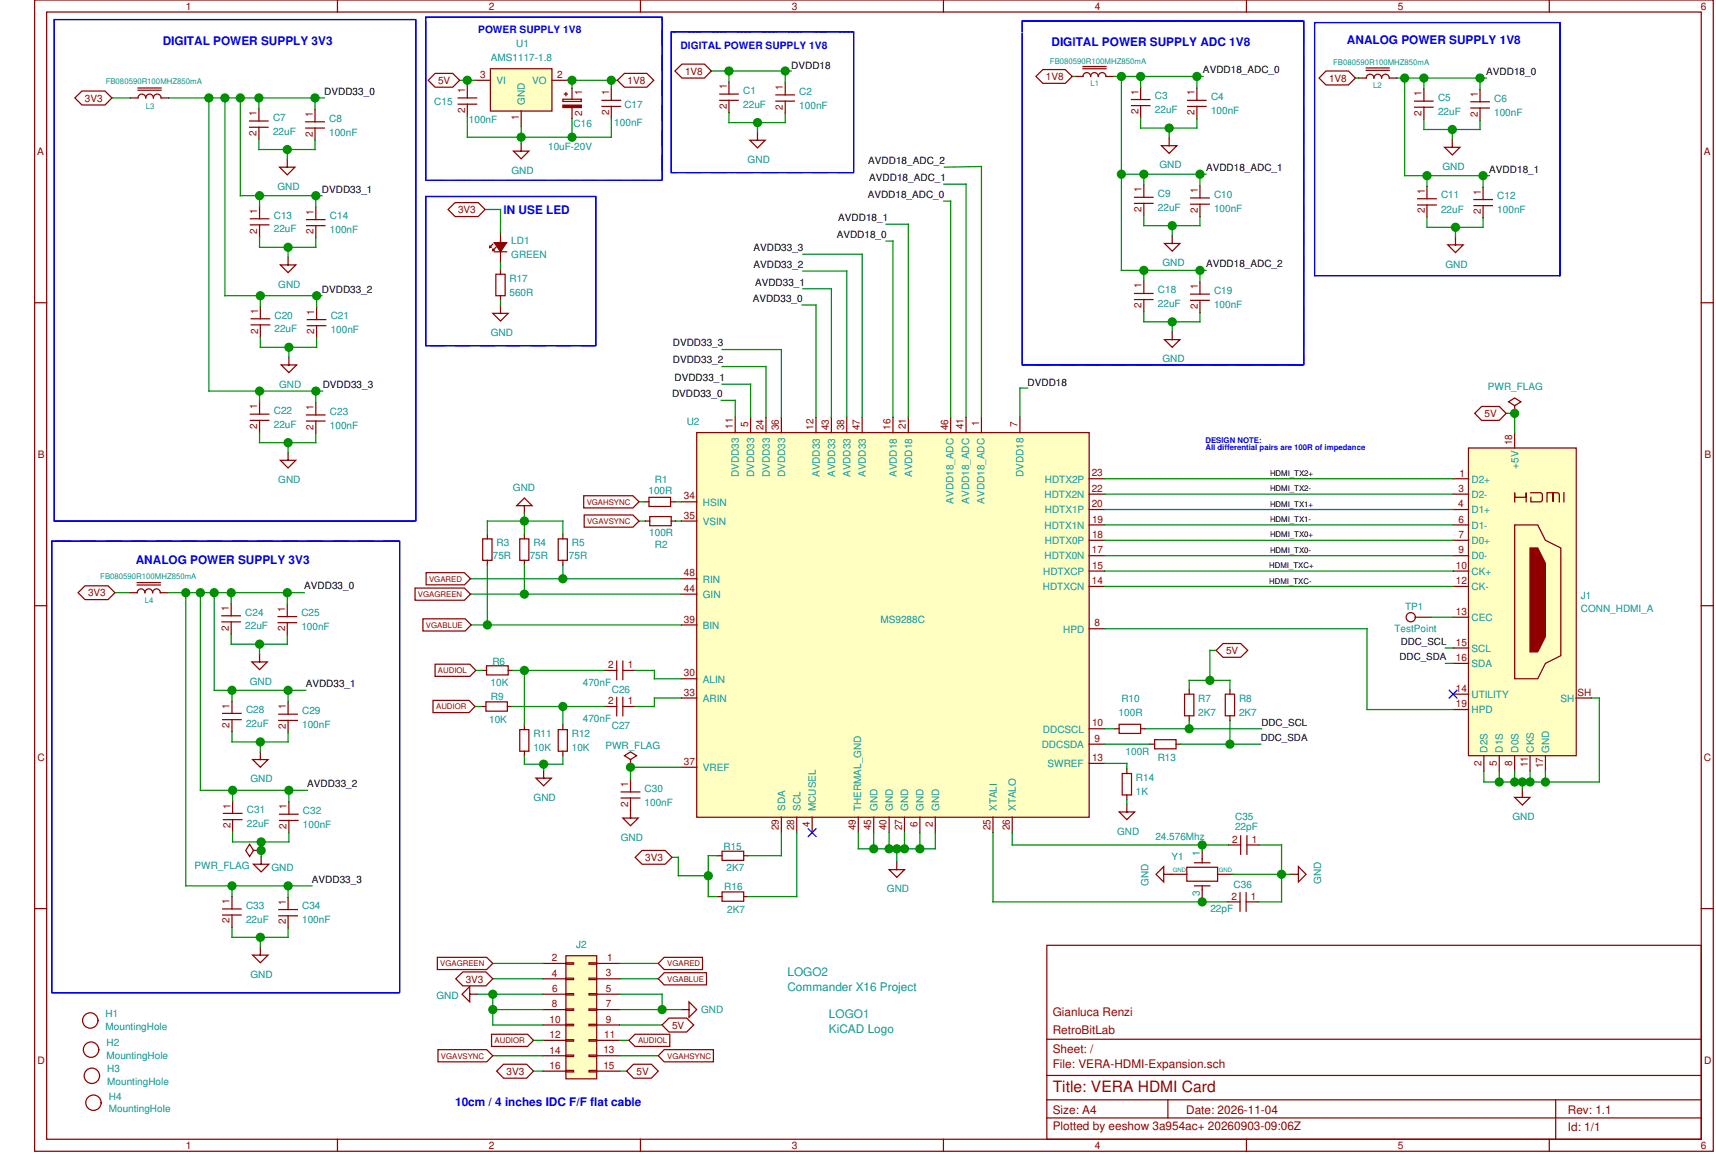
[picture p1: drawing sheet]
<svg xmlns="http://www.w3.org/2000/svg" width="236mm" height="159mm" viewBox="0 0 236 159" stroke-linecap="round" stroke-linejoin="round" font-family="sans-serif">
<g fill="#ffffc2">
<path d="M95.8 59.5h54v52.9h-54z"/>
<path d="M202 61.6h14.8v42.4h-14.8z"/>
</g>
<path d="M210.4 75.4h1.1l1 2.1v10.1l-1 2.1h-1.1z" fill="#900000"/>
<path d="M67.4 9.5h8.5v5.8h-8.5z" fill="#ffffc2"/>
<path d="M77.4 14.6h2.5" fill="none" stroke="#900000" stroke-width=".33"/>
<path d="M68 33.4h1.7l-.9 1.2z" fill="#900000"/>
<path d="M77.8 131.5h4.3v16.9h-4.3z" fill="#ffffc2"/>
<g fill="none" stroke="#900000" stroke-width=".17">
<path d="M4.8 0h230.8v158.4h-230.8zM6.4 1.7h227.6v155h-227.6zM17.9 13.5h1.1a.53 .53 0 0 1 .5-.6 .53 .53 0 0 1 .5 .6 .53 .53 0 0 1 .6-.6 .53 .53 0 0 1 .5 .6 .53 .53 0 0 1 .5-.6 .53 .53 0 0 1 .6 .6h1M19 12.4h3.2M19 12.1h3.2M34.3 17.5h2.6M34.3 16.6h2.6M35.6 15v1.6M35.6 17.5v1.7M42 17.6h2.6M42 16.8h2.6M43.3 15.1v1.7"/>
<path d="M43.3 17.6v1.7M46.4 0v1.7M63 13.5h2.6M63 14.3h2.6M64.3 11.8v1.7M64.3 14.3v1.7M65.3 11h2.1M67.4 9.5h8.5v5.8h-8.5zM71.7 19.7v1.1h1l-1 1.1-1.1-1.1h1.1M71.7 15.3v2.1M75.9 11h2.1M77.4 14.5h2.5v.3h-2.5z"/>
<path d="M77.4 13.6h2.5v.4h-2.5zM77.6 12.9h.4M77.8 12.7v.5M78.7 12.1v1.5M78.7 14.8v1.5M82.8 13.8h2.6M82.8 14.6h2.6M84.1 12.1v1.7M84.1 14.6v1.7M88.1 0v1.7M99 13.8h2.5M99 12.9h2.5"/>
<path d="M100.3 11.3v1.6M100.3 13.8v1.7M104.2 18.2v1.1h1l-1 1.1-1.1-1.1h1.1M106.7 13.9h2.6M106.7 13.1h2.6M108 11.4v1.7M108 13.9v1.7M129.8 0v1.7M147.9 10.5h1a.53 .53 0 0 1 .6-.5 .53 .53 0 0 1 .5 .5 .53 .53 0 0 1 .5-.5 .53 .53 0 0 1 .6 .5 .53 .53 0 0 1 .5-.5 .53 .53 0 0 1 .5 .5h1.1M148.9 9.5h3.2M148.9 9.2h3.2M155.6 14.5h2.6"/>
<path d="M155.6 13.7h2.6M156.9 12v1.7M156.9 14.5v1.7M160.8 19v1h1.1l-1.1 1.1-1.1-1.1h1.1M163.3 13.8h2.6M163.3 14.6h2.6M164.6 12.1v1.7M164.6 14.6v1.7M171.4 0v1.7M186.8 10.7h1.1a.53 .53 0 0 1 .5-.5 .53 .53 0 0 1 .6 .5 .53 .53 0 0 1 .5-.5 .53 .53 0 0 1 .5 .5 .53 .53 0 0 1 .5-.5 .53 .53 0 0 1 .6 .5h1M187.9 9.7h3.2M187.9 9.3h3.2"/>
<path d="M194.6 13.9h2.5M194.6 14.8h2.5M195.8 12.2v1.7M195.8 14.8v1.6M199.7 19.2v1.1h1.1l-1.1 1-1-1h1M202.3 14.9h2.5M202.3 14h2.5M203.6 12.3v1.7M203.6 14.9v1.7M213.1 0v1.7M34.4 30.9h2.6M34.4 30.1h2.6"/>
<path d="M35.7 28.4v1.7M35.7 30.9v1.7M39.5 21.9v1.1h1.1l-1.1 1.1-1-1.1h1M39.6 35.4v1h1.1l-1.1 1.1-1-1.1h1M42.2 31h2.5M42.2 30.2h2.5M43.4 28.5v1.7M43.4 31v1.7M67.8 33.6l-.4 .4v-.2v.2h.2M68 33.4h1.7l-.9 1.2zM68 34.6h1.7M68.2 37.7h1.3v3h-1.3z"/>
<path d="M68.2 34l-.4 .4v-.2v.2h.2M68.8 31.9v4.2M68.8 37.1v.6M156 28h2.6M156 27.1h2.6M157.3 25.4v1.7M157.3 28v1.7M157.3 38.7v1.7M161.2 32.4v1.1h1.1l-1.1 1.1-1-1.1h1M163.8 28.1h2.5M163.8 27.2h2.5M165 25.6v1.6"/>
<path d="M165 28.1v1.7M165 38.8v1.7M195 28.2h2.5M195 27.3h2.5M196.3 25.6v1.7M196.3 28.2v1.7M200.2 32.6v1.1h1l-1 1-1.1-1h1.1M202.7 28.3h2.6M202.7 27.5h2.6M204 25.8v1.7M204 28.3v1.7M4.8 41.6h1.6"/>
<path d="M34.4 57.8h2.6M34.4 57h2.6M34.6 44.7h2.5M34.6 43.9h2.5M35.7 55.3v1.7M35.7 57.8v1.7M35.8 42.2v1.7M35.8 44.7v1.7M39.7 49.1v1.1h1.1l-1.1 1.1-1-1.1h1M42.2 57.9h2.5M42.2 57.1h2.5M42.3 44.8h2.5"/>
<path d="M42.3 44h2.5M43.4 55.4v1.7M43.4 57.9v1.7M43.5 42.3v1.7M43.5 44.8v1.7M68.8 42v1.1h1.1l-1.1 1.1-1-1.1h1M68.8 40.7v.6M95.8 59.5h54v52.9h-54zM101.1 57.4v2.1M103.2 57.4v2.1M105.3 57.4v2.1M107.5 57.4v2.1"/>
<path d="M112.2 57.4v2.1M114.3 57.4v2.1M116.5 57.4v2.1M118.6 57.4v2.1M122.8 57.4v2.1M124.9 57.4v2.1M130.7 57.4v2.1M132.9 57.4v2.1M135 57.4v2.1M140.3 57.4v2.1M156 41.2h2.6M156 40.4h2.6"/>
<path d="M157.3 41.2v1.7M161.2 45.7v1h1.1l-1.1 1.1-1-1.1h1M163.8 41.3h2.5M163.8 40.5h2.5M165 41.3v1.7M208.3 55.8l.9-.5-.9-.6-.8 .6 .8 .5v1.1M208.3 59.5v2.1M234 41.6h1.6M39.6 62.3v1h1.1l-1.1 1.1-1-1.1h1M66.4 74.1h1.3v3h-1.3zM67 73.5v.6M67 77.1v.6"/>
<path d="M71.5 74.1h1.2v3h-1.2zM72.1 69.6h1.1l-1.1-1.1-1 1.1h1v1M72.1 73.5v.6M72.1 77.1v.6M76.8 74.1h1.2v3h-1.2zM77.4 73.5v.6M77.4 77.1v.6M88.6 69h.7M88.7 71.7h.7M89.3 68.4h2.9v1.3h-2.9zM89.4 71.1h2.9v1.2h-2.9zM92.2 69h.6"/>
<path d="M92.3 71.7h.7M93.7 71.7h2.1M93.7 69h2.1M93.7 79.6h2.1M149.8 78.6h2.1M149.8 76.4h2.1M149.8 74.3h2.1M149.8 72.2h2.1M149.8 70.1h2.1M149.8 68h2.1M149.8 65.9h2.1M199.8 78.6h2.2"/>
<path d="M199.8 76.4h2.2M199.8 74.3h2.2M199.8 72.2h2.2M199.8 70.1h2.2M199.8 68h2.2M199.8 65.9h2.2M202 61.6h14.8v42.4h-14.8zM208.3 72.2h3.2l1 2.1 2.2 1.1v14.8l-2.2 1.1-1 2.1h-3.2zM208.3 69v-1.2v.6h1.6v-.6v1.2M210.4 75.4h1.1l1 2.1v10.1l-1 2.1h-1.1zM210.5 67.8h1.4l.2 .2v.8l-.2 .2h-1.4v-.6M212.8 69v-1.2h.8v1.2v-1.2h.6l.3 .2v1"/>
<path d="M215.1 67.8v1.2M4.8 83.3h1.6M17.8 81.5h1.1a.53 .53 0 0 1 .5-.5 .53 .53 0 0 1 .5 .5 .53 .53 0 0 1 .6-.5 .53 .53 0 0 1 .5 .5 .53 .53 0 0 1 .5-.5 .53 .53 0 0 1 .5 .5h1.1M18.9 80.5h3.1M18.9 80.1h3.1M30.5 85.5h2.6M30.5 84.7h2.6M30.6 99h2.6M30.6 98.1h2.6M31.8 83v1.7M31.8 85.5v1.7M31.9 96.5v1.6"/>
<path d="M31.9 99v1.7M35.7 90v1.1h1.1l-1.1 1-1.1-1h1.1M38.3 85.7h2.5M38.3 84.8h2.5M38.3 99.1h2.6M38.3 98.2h2.6M39.5 83.1v1.7M39.5 85.7v1.7M39.6 96.6v1.6M39.6 99.1v1.7M66.2 97.2h.6M66.3 92.2h.6"/>
<path d="M66.8 96.6h3v1.2h-3zM66.9 91.6h3v1.2h-3zM69.8 97.2h.6M69.9 92.2h.6M72.1 99.7v.7M77.4 99.7v.7M83.1 97.2h1.7M83.1 92.2h1.7M84.8 91v2.5M84.8 95.9v2.6M85.7 97.2h1.7M85.7 92.2h1.7"/>
<path d="M85.7 91v2.5M85.7 95.9v2.6M93.7 93.4h2.1M93.7 96h2.1M93.7 86h2.1M93.7 81.7h2.1M149.8 80.7h2.1M149.8 86.5h2.1M153.9 99.6h3v1.3h-3zM162.9 95.5h1.3v3h-1.3zM163.6 94.9v.6M163.6 98.5v.6"/>
<path d="M168.5 95.5h1.3v3h-1.3zM169.2 94.9v.6M169.2 98.5v.6M194.7 84.9h2.1M199.8 80.7h2.2M199.8 84.9h2.2M199.8 95.5h2.2M199.8 89.1h2.2M199.8 91.3h2.2M199.8 97.6h2.2M216.8 96h2.1M234 83.3h1.6"/>
<path d="M30.7 112.8h2.6M30.7 111.9h2.6M32 110.2v1.7M32 112.8v1.7M34.9 117l-.6-.9-.5 .9 .5 .8 .6-.8h1M35.8 103.4v1.1h1.1l-1.1 1-1.1-1h1.1M35.9 117.8v1.1h1.1l-1.1 1-1-1h1M38.5 112.9h2.5M38.5 112h2.5M39.7 110.3v1.7M39.7 112.9v1.6M71.5 100.4h1.2v2.9h-1.2z"/>
<path d="M72.1 103.3v.7M74.8 106v1h1l-1 1.1-1.1-1.1h1.1M76.8 100.4h1.2v2.9h-1.2zM77.4 103.3v.7M85.4 109.8h2.6M85.4 108.9h2.6M86.7 109.8v2.7h1.1l-1.1 1.1-1-1.1h1M86.7 104.5l.9-.5-.9-.6-.8 .6 .8 .5v1M86.7 107.2v1.7M93.7 105.5h2.1M98.7 117.7h.6M99.3 117.1h3v1.3h-3z"/>
<path d="M102.3 117.7h.6M107.5 112.4v2.1M109.6 112.4v2.1M111.7 112.4v2.1M118 112.4v2.1M120.2 112.4v2.1M122.3 112.4v2.1M123.3 118.6v1h1.1l-1.1 1.1-1-1.1h1M124.4 112.4v2.1M126.5 112.4v2.1M128.6 112.4v2.1M136.6 112.4v2.1"/>
<path d="M139.2 112.4v2.1M149.8 102.4h2.1M149.8 100.3h2.1M149.8 105h2.1M153.3 100.3h.6M154.3 106.4h1.3v3h-1.3zM155 110.6v1.1h1l-1 1.1-1.1-1.1h1.1M155 105.8v.6M155 109.4v.6M156.9 100.3h.6M158.2 102.4h.6M158.8 101.8h2.9v1.2h-2.9z"/>
<path d="M161.7 102.4h.7M163.2 119.3h4.3v1.9h-4.3zM164.3 118.7h2.1M165.3 117.1v1.6M169 116.2h1.6M170.6 115v2.5M171.5 115v2.5M171.5 116.2h1.7M204.1 104v2.1M206.2 104v2.1M208.3 104v2.1M209.4 108.6v1.1h1l-1 1.1-1.1-1.1h1.1"/>
<path d="M210.4 104v2.1M212.5 104v2.1M4.8 125h1.6M30.6 125.9h2.6M30.6 125h2.6M31.9 123.3v1.7M31.9 125.9v1.7M35.8 130.3v1.1h1.1l-1.1 1-1.1-1h1.1M38.3 126h2.6M38.3 125.1h2.6M39.6 123.5v1.6M39.6 126v1.7"/>
<path d="M64.6 136.8v-1.1l-1.1 1.1 1.1 1v-1h1.1M74.7 132.5h3.1M74.7 134.7h3.1M74.7 136.8h3.1M74.7 138.9h3.1M77.8 131.5h4.3v16.9h-4.3zM77.8 138.8h1.1v.2h-1.1zM77.8 136.7h1.1v.2h-1.1zM77.8 134.6h1.1v.2h-1.1zM77.8 132.4h1.1v.2h-1.1zM81 138.8h1.1v.2h-1.1zM81 136.7h1.1v.2h-1.1z"/>
<path d="M81 134.6h1.1v.2h-1.1zM81 132.4h1.1v.2h-1.1zM82.1 132.5h3.1M82.1 134.7h3.1M82.1 136.8h3.1M82.1 138.9h3.1M93.7 138.9h1.1v-1.1l1 1.1-1 1v-1M98.7 123.3h.6M99.3 122.7h3v1.3h-3zM102.3 123.3h.6M144 130h90v26.7h-90zM160.1 120.3v-1.1l-1.1 1.1 1.1 1v-1h3.1"/>
<path d="M164.3 121.9h2.1M165.3 121.9v1.6M167.5 120.3h2.1M168.8 124.1h1.7M170.5 122.8v2.5M171.4 122.8v2.5M171.4 124.1h1.7M177.5 120.3h1.1v-1.1l1 1.1-1 1v-1M234 125h1.6M46.4 156.7v1.7M74.7 141h3.1M74.7 143.1h3.1"/>
<path d="M74.7 145.2h3.1M74.7 147.4h3.1M77.8 147.3h1.1v.2h-1.1zM77.8 145.1h1.1v.2h-1.1zM77.8 143h1.1v.2h-1.1zM77.8 140.9h1.1v.2h-1.1zM81 147.3h1.1v.2h-1.1zM81 145.1h1.1v.2h-1.1zM81 143h1.1v.2h-1.1zM81 140.9h1.1v.2h-1.1zM82.1 141h3.1M82.1 143.1h3.1"/>
<path d="M82.1 145.2h3.1M82.1 147.4h3.1M88.1 156.7v1.7M129.8 156.7v1.7M144 143h90M144 147.9h90M144 151.3h90M144 153.8h90M160.6 151.3v2.5M171.4 156.7v1.7M213.1 156.7v1.7M214 151.3v5.4"/>
<circle cx="194" cy="84.9" r=".64"/>
<circle cx="12.4" cy="140.4" r="1.06"/>
<circle cx="12.5" cy="144.4" r="1.06"/>
<circle cx="12.6" cy="148" r="1.06"/>
<circle cx="12.9" cy="151.7" r="1.06"/>
</g>
<path d="M7.5 2.7h49.7v69h-49.7zM58.6 2.7v-.3h32.5v22.4h-32.5v-22M92.3 4.4h25.1v19.3h-25.1zM140.6 4.5v-1.6h38.7v47.3h-38.7v-45.6M180.8 3.1h33.8v34.8h-33.8zM58.6 27h23.4v20.6h-23.4zM7.1 74.4h47.9v62.2h-47.9z" fill="none" stroke="#00f" stroke-width=".17"/>
<path d="M35.6 13.5v1.5M35.6 19.2v1.4h7.7v-1.3M43.3 13.5v1.6M15.8 81.5h2" fill="none" stroke="#009000" stroke-width=".17"/>
<circle cx="39.5" cy="20.6" r=".64" fill="#009000"/>
<path d="M35.7 28.4v-1.5h7.7v1.6M35.7 32.6v1.4h7.7v-1.3M39.5 20.6v1.3" fill="none" stroke="#009000" stroke-width=".17"/>
<circle cx="39.6" cy="34" r=".64" fill="#009000"/>
<path d="M39.6 34v1.4M35.8 42.2v-1.5h7.7v1.6M35.8 46.4v1.4h7.7v-1.3" fill="none" stroke="#009000" stroke-width=".17"/>
<circle cx="39.7" cy="47.8" r=".64" fill="#009000"/>
<path d="M35.7 55.3v-1.5h7.7v1.6M35.7 59.5v1.4h7.7v-1.3M39.7 47.8v1.3" fill="none" stroke="#009000" stroke-width=".17"/>
<circle cx="39.6" cy="60.9" r=".64" fill="#009000"/>
<path d="M39.6 60.9v1.4" fill="none" stroke="#009000" stroke-width=".17"/>
<g fill="#009000">
<circle cx="35.6" cy="13.5" r=".64"/>
<circle cx="35.7" cy="26.9" r=".64"/>
<circle cx="35.7" cy="53.8" r=".64"/>
<circle cx="35.8" cy="40.7" r=".64"/>
</g>
<path d="M31.8 81.5v1.5M31.8 87.2v1.4h7.7v-1.2M39.5 81.5v1.6" fill="none" stroke="#009000" stroke-width=".17"/>
<circle cx="35.7" cy="88.6" r=".64" fill="#009000"/>
<path d="M31.9 96.5v-1.5h7.7v1.6M35.7 88.6v1.4M31.9 100.7v1.4h7.7v-1.3" fill="none" stroke="#009000" stroke-width=".17"/>
<circle cx="35.8" cy="102.1" r=".64" fill="#009000"/>
<path d="M32 110.2v-1.5h7.7v1.6M32 114.5v1.3h7.7v-1.3M35.8 102.1v1.3" fill="none" stroke="#009000" stroke-width=".17"/>
<circle cx="35.9" cy="115.8" r=".64" fill="#009000"/>
<path d="M35.9 117v.8M31.9 123.3v-1.4h7.7v1.6M31.9 127.6v1.3h7.7v-1.2" fill="none" stroke="#009000" stroke-width=".17"/>
<circle cx="35.8" cy="128.9" r=".64" fill="#009000"/>
<path d="M35.8 128.9v1.4" fill="none" stroke="#009000" stroke-width=".17"/>
<g fill="#009000">
<circle cx="31.8" cy="81.5" r=".64"/>
<circle cx="31.9" cy="95" r=".64"/>
<circle cx="31.9" cy="121.9" r=".64"/>
<circle cx="32" cy="108.7" r=".64"/>
</g>
<path d="M31.8 81.5h10" fill="none" stroke="#009000" stroke-width=".17"/>
<circle cx="39.5" cy="81.5" r=".64" fill="#009000"/>
<path d="M39.6 95h2.4" fill="none" stroke="#009000" stroke-width=".17"/>
<circle cx="39.6" cy="95" r=".64" fill="#009000"/>
<path d="M39.7 108.7h2.6" fill="none" stroke="#009000" stroke-width=".17"/>
<circle cx="39.7" cy="108.7" r=".64" fill="#009000"/>
<path d="M39.6 121.9h3.3" fill="none" stroke="#009000" stroke-width=".17"/>
<circle cx="39.6" cy="121.9" r=".64" fill="#009000"/>
<path d="M15.4 13.5h2.5M35.6 13.5h7.7" fill="none" stroke="#009000" stroke-width=".17"/>
<circle cx="43.3" cy="13.5" r=".64" fill="#009000"/>
<path d="M43.3 13.5h1.3M43.4 26.9h.9" fill="none" stroke="#009000" stroke-width=".17"/>
<circle cx="43.4" cy="26.9" r=".64" fill="#009000"/>
<path d="M43.5 40.7h.8" fill="none" stroke="#009000" stroke-width=".17"/>
<circle cx="43.5" cy="40.7" r=".64" fill="#009000"/>
<path d="M43.4 53.8h1" fill="none" stroke="#009000" stroke-width=".17"/>
<circle cx="43.4" cy="53.8" r=".64" fill="#009000"/>
<path d="M23.2 13.5h5.5v40.3h7" fill="none" stroke="#009000" stroke-width=".17"/>
<circle cx="28.7" cy="13.5" r=".64" fill="#009000"/>
<path d="M28.7 13.5h2.2v27.2h4.9" fill="none" stroke="#009000" stroke-width=".17"/>
<circle cx="30.9" cy="13.5" r=".64" fill="#009000"/>
<path d="M30.9 13.5h2.2v13.4h2.6" fill="none" stroke="#009000" stroke-width=".17"/>
<circle cx="33.1" cy="13.5" r=".64" fill="#009000"/>
<path d="M33.1 13.5h2.5M29.5 81.5v13.5h2.4M31.8 81.5h-4.2v27.2h4.4" fill="none" stroke="#009000" stroke-width=".17"/>
<circle cx="29.5" cy="81.5" r=".64" fill="#009000"/>
<path d="M27.6 81.5h-2v40.4h6.3" fill="none" stroke="#009000" stroke-width=".17"/>
<circle cx="27.6" cy="81.5" r=".64" fill="#009000"/>
<path d="M23.1 81.5h2.5" fill="none" stroke="#009000" stroke-width=".17"/>
<circle cx="25.6" cy="81.5" r=".64" fill="#009000"/>
<path d="M64.7 79.6h12.7M87.9 69h.7M87.9 71.7h.8M92.8 69h.9M93 71.7h.7M64.7 81.7h7.4" fill="none" stroke="#009000" stroke-width=".17"/>
<g fill="#009000">
<circle cx="77.4" cy="79.6" r=".64"/>
<circle cx="72.1" cy="81.7" r=".64"/>
<circle cx="67" cy="86" r=".64"/>
</g>
<path d="M67 77.7v8.3h-2.2M72.1 70.6v1.1h5.3M72.1 77.7v4M77.4 77.7v1.9" fill="none" stroke="#009000" stroke-width=".17"/>
<circle cx="72.1" cy="71.7" r=".64" fill="#009000"/>
<path d="M67 73.5v-1.8h5.1v1.8M77.4 71.7v1.8M77.4 79.6h16.3M65.3 97.2h.9M65.4 92.2h.9M67 86h26.7M72.1 81.7h21.6M93.3 117.9v2.6" fill="none" stroke="#009000" stroke-width=".17"/>
<circle cx="72.1" cy="92.2" r=".64" fill="#009000"/>
<path d="M70.5 92.2h1.6M77.4 97.2h5.7" fill="none" stroke="#009000" stroke-width=".17"/>
<circle cx="77.4" cy="97.2" r=".64" fill="#009000"/>
<path d="M70.4 97.2h7M74.8 105.1h2.6" fill="none" stroke="#009000" stroke-width=".17"/>
<circle cx="74.8" cy="105.1" r=".64" fill="#009000"/>
<path d="M77.4 97.2v2.5M83.1 92.2h-11v7.5M87.4 92.2h2.6v1.2h3.7M93.7 96h-3.7v1.2h-2.6M72.1 104v1.1h2.7v.9M77.4 104v1.1M92.4 117.9h.9M93.7 105.5h-7v1.7M97.4 117.7v2.8h-4.1M107.5 114.5v3.2h-4.6M109.6 114.5v8.8h-6.7" fill="none" stroke="#009000" stroke-width=".17"/>
<circle cx="97.4" cy="120.5" r=".64" fill="#009000"/>
<path d="M97.4 117.7h1.3M97.4 120.5v2.8h1.3" fill="none" stroke="#009000" stroke-width=".17"/>
<circle cx="169.2" cy="102.4" r=".64" fill="#009000"/>
<path d="M163.6 100.3h9.9M169.2 102.4h4.2" fill="none" stroke="#009000" stroke-width=".17"/>
<circle cx="163.6" cy="100.3" r=".64" fill="#009000"/>
<path d="M167.3 89.5h-.9v4.1h2.8" fill="none" stroke="#009000" stroke-width=".17"/>
<circle cx="166.4" cy="93.6" r=".64" fill="#009000"/>
<path d="M163.6 99.1v1.2h-6.1M166.4 93.6h-2.8v1.3M169.2 93.6v1.3M169.2 99.1v3.3h-6.8M123.3 116.8h1.1M151.9 102.4h6.3M151.9 100.3h1.4M151.9 105h3.1v.8M155 110v.6" fill="none" stroke="#009000" stroke-width=".17"/>
<circle cx="123.3" cy="116.8" r=".64" fill="#009000"/>
<path d="M120.2 116.8h2.1M123.3 116.8v1.8" fill="none" stroke="#009000" stroke-width=".17"/>
<circle cx="120.2" cy="116.8" r=".64" fill="#009000"/>
<path d="M120.2 114.5v2.3M122.3 116.8h1" fill="none" stroke="#009000" stroke-width=".17"/>
<circle cx="122.3" cy="116.8" r=".64" fill="#009000"/>
<path d="M122.3 114.5v2.3M124.4 116.8h2.1" fill="none" stroke="#009000" stroke-width=".17"/>
<circle cx="124.4" cy="116.8" r=".64" fill="#009000"/>
<path d="M124.4 114.5v2.3M126.5 116.8h2.1" fill="none" stroke="#009000" stroke-width=".17"/>
<circle cx="126.5" cy="116.8" r=".64" fill="#009000"/>
<path d="M121.9 33.2h.9v24.2M121.9 30.8h3v26.6M129.8 25.3h3.1v32.1M129.8 27.7h.9v29.7M129.9 23l5.1-.1v34.5M154.2 24v13.2M141.3 53.4h-1v4M118 114.5v2.3h2.2M126.5 114.5v2.3M128.6 114.5v2.3" fill="none" stroke="#009000" stroke-width=".17"/>
<circle cx="154.2" cy="24" r=".64" fill="#009000"/>
<path d="M97.8 9.8h2.5" fill="none" stroke="#009000" stroke-width=".17"/>
<circle cx="108" cy="9.8" r=".64" fill="#009000"/>
<path d="M100.3 9.8h8.5" fill="none" stroke="#009000" stroke-width=".17"/>
<circle cx="100.3" cy="9.8" r=".64" fill="#009000"/>
<path d="M104.2 16.9v1.3" fill="none" stroke="#009000" stroke-width=".17"/>
<circle cx="104.2" cy="16.9" r=".64" fill="#009000"/>
<path d="M100.3 9.8v1.5M100.3 15.5v1.4h7.7v-1.3M108 9.8v1.6M154.2 10.5v13.5" fill="none" stroke="#009000" stroke-width=".17"/>
<circle cx="165" cy="37.2" r=".64" fill="#009000"/>
<path d="M157.3 37.2h8.6" fill="none" stroke="#009000" stroke-width=".17"/>
<circle cx="157.3" cy="37.2" r=".64" fill="#009000"/>
<path d="M154.2 37.2h3.1M161.2 44.3v1.4" fill="none" stroke="#009000" stroke-width=".17"/>
<circle cx="161.2" cy="44.3" r=".64" fill="#009000"/>
<path d="M154.2 10.5h2.7M157.3 37.2v1.5M165 37.2v1.6M157.3 42.9v1.4h7.7v-1.3" fill="none" stroke="#009000" stroke-width=".17"/>
<circle cx="154.2" cy="10.5" r=".64" fill="#009000"/>
<path d="M147.5 10.5h.4M153.2 10.5h1" fill="none" stroke="#009000" stroke-width=".17"/>
<circle cx="165" cy="24" r=".64" fill="#009000"/>
<path d="M157.3 24h8.6" fill="none" stroke="#009000" stroke-width=".17"/>
<circle cx="157.3" cy="24" r=".64" fill="#009000"/>
<path d="M154.2 24h3.1M161.2 31v1.4" fill="none" stroke="#009000" stroke-width=".17"/>
<circle cx="161.2" cy="31" r=".64" fill="#009000"/>
<path d="M157.3 24v1.4M157.3 29.7v1.3h7.7v-1.2M165 24v1.6" fill="none" stroke="#009000" stroke-width=".17"/>
<circle cx="164.6" cy="10.5" r=".64" fill="#009000"/>
<path d="M156.9 10.5h8.6" fill="none" stroke="#009000" stroke-width=".17"/>
<circle cx="156.9" cy="10.5" r=".64" fill="#009000"/>
<path d="M160.8 17.6v1.4" fill="none" stroke="#009000" stroke-width=".17"/>
<circle cx="160.8" cy="17.6" r=".64" fill="#009000"/>
<path d="M156.9 10.5v1.5M156.9 16.2v1.4h7.7v-1.3M164.6 10.5v1.6M193.2 10.7h2.6" fill="none" stroke="#009000" stroke-width=".17"/>
<circle cx="193.2" cy="10.7" r=".64" fill="#009000"/>
<path d="M186.4 10.7h.4M192.1 10.7h1.1v13.5" fill="none" stroke="#009000" stroke-width=".17"/>
<circle cx="204" cy="24.2" r=".64" fill="#009000"/>
<path d="M196.3 24.2h8.5" fill="none" stroke="#009000" stroke-width=".17"/>
<circle cx="196.3" cy="24.2" r=".64" fill="#009000"/>
<path d="M193.2 24.2h3.1M200.2 31.3v1.3" fill="none" stroke="#009000" stroke-width=".17"/>
<circle cx="200.2" cy="31.3" r=".64" fill="#009000"/>
<path d="M196.3 24.2v1.4M196.3 29.9v1.4h7.7v-1.3M204 24.2v1.6" fill="none" stroke="#009000" stroke-width=".17"/>
<circle cx="203.6" cy="10.7" r=".64" fill="#009000"/>
<path d="M195.8 10.7h8.6M110.4 35h8.2v22.4M110.4 37.3h6.1v20.1M110.4 39.7h3.9v17.7M99.2 55.1h1.9v2.3M99.3 48.1h8.2v9.3M99.3 50.4h6v7M99.3 52.9h3.9v4.5M110.3 42h1.9v15.4" fill="none" stroke="#009000" stroke-width=".17"/>
<circle cx="195.8" cy="10.7" r=".64" fill="#009000"/>
<path d="M199.7 17.8v1.4" fill="none" stroke="#009000" stroke-width=".17"/>
<circle cx="199.7" cy="17.8" r=".64" fill="#009000"/>
<g fill="none" stroke="#009000" stroke-width=".17">
<path d="M195.8 10.7v1.5M195.8 16.4v1.4h7.8v-1.2M203.6 10.7v1.6M207.1 56.9h1.2v2.6M151.9 65.9h47.9M151.9 68h47.9M151.9 70.1h47.9M151.9 72.2h47.9M151.9 74.3h47.9M151.9 76.4h47.9M151.9 78.6h47.9M151.9 80.7h47.9"/>
<path d="M151.9 86.5h36.1v11.1h11.8M198.8 89.1h1M198.8 91.3h1M208.3 106.1v1.5h1.1M210.4 106.1v1.5h2.1v-1.5"/>
</g>
<circle cx="210.4" cy="107.6" r=".64" fill="#009000"/>
<path d="M206.2 106.1v1.5h2.1" fill="none" stroke="#009000" stroke-width=".17"/>
<circle cx="208.3" cy="107.6" r=".64" fill="#009000"/>
<path d="M204.1 106.1v1.5h2.1" fill="none" stroke="#009000" stroke-width=".17"/>
<circle cx="206.2" cy="107.6" r=".64" fill="#009000"/>
<path d="M209.4 107.6v1" fill="none" stroke="#009000" stroke-width=".17"/>
<circle cx="209.4" cy="107.6" r=".64" fill="#009000"/>
<path d="M196.8 84.9h3M209.4 107.6h1M65.7 136.8h2.1v2.1M91.1 138.9h2.6M73.4 147.4h1.3M73.4 143.1h1.3" fill="none" stroke="#009000" stroke-width=".17"/>
<circle cx="91.1" cy="138.9" r=".64" fill="#009000"/>
<path d="M91.1 136.8v2.1" fill="none" stroke="#009000" stroke-width=".17"/>
<circle cx="67.8" cy="136.8" r=".64" fill="#009000"/>
<path d="M78 11h6.1v1.1M78.7 11v1.1" fill="none" stroke="#009000" stroke-width=".17"/>
<circle cx="78.7" cy="11" r=".64" fill="#009000"/>
<path d="M84.1 11h.8" fill="none" stroke="#009000" stroke-width=".17"/>
<circle cx="84.1" cy="11" r=".64" fill="#009000"/>
<path d="M78.7 16.3v2.6h-7v-1.5M84.1 16.3v2.6" fill="none" stroke="#009000" stroke-width=".17"/>
<circle cx="78.7" cy="18.9" r=".64" fill="#009000"/>
<path d="M64.3 16v2.9h7.4M78.7 18.9h5.4" fill="none" stroke="#009000" stroke-width=".17"/>
<circle cx="71.7" cy="18.9" r=".64" fill="#009000"/>
<path d="M63.2 11h2.1M64.3 11v.8" fill="none" stroke="#009000" stroke-width=".17"/>
<circle cx="64.3" cy="11" r=".64" fill="#009000"/>
<path d="M71.7 18.9v.8M67.8 138.9v2.1" fill="none" stroke="#009000" stroke-width=".17"/>
<circle cx="67.8" cy="138.9" r=".64" fill="#009000"/>
<g fill="none" stroke="#009000" stroke-width=".17">
<path d="M66.7 28.8h2.1v3.1M68.8 36.1v1M68.8 41.3v.7M169 116.2h-3.7v.9M173.2 116.2h3.1v7.9h-3.2M67.8 138.9h6.9M67.8 136.8h6.9M67.8 134.7h6.9M67.8 132.5h6.9M85.2 138.9h5.9M85.2 136.8h5.9M85.2 134.7h5.3"/>
<path d="M85.2 132.5h5.3M165.3 123.5v.6h3.5M169.6 120.3h6.7M67.8 145.2h6.9M67.8 141h6.9M85.2 147.4h1M85.2 145.2h5.3M85.2 143.1h1.3M85.2 141h5.9"/>
</g>
<circle cx="176.3" cy="120.3" r=".64" fill="#009000"/>
<path d="M139.2 114.5v1.7h26.1M176.3 120.3h1.2" fill="none" stroke="#009000" stroke-width=".17"/>
<circle cx="165.3" cy="116.2" r=".64" fill="#009000"/>
<path d="M136.6 114.5v9.6h28.7" fill="none" stroke="#009000" stroke-width=".17"/>
<g fill="#009000">
<circle cx="165.3" cy="124.1" r=".64"/>
<circle cx="86.7" cy="105.5" r=".64"/>
<circle cx="208.3" cy="56.9" r=".64"/>
<circle cx="35.9" cy="117" r=".64"/>
</g>
<path d="M218.9 96h1.1v11.6h-7.5M35.9 115.8v1.2" fill="none" stroke="#009000" stroke-width=".17"/>
<circle cx="212.5" cy="107.6" r=".64" fill="#009000"/>
<path d="M199.3 95l1.1 1M200.4 95l-1.1 1M111.2 114l1 1.1M112.2 114l-1 1.1" fill="none" stroke="#00f" stroke-width=".17"/>
<g fill="none" stroke="#900000" stroke-width=".17">
<path d="M10.3 13.5l1-1h3.1l1 1-1 .9h-3.1zM59.8 10.1h2.5l.9 .9-.9 1h-2.5l-.9-1zM84.9 11l1-.9h3.1l.9 .9-.9 1h-3.1zM92.8 9.8l1-1h3.1l.9 1-.9 .9h-3.1zM142.5 10.5l.9-.9h3.1l1 .9-1 1h-3.1zM182.4 9.8h3.1l.9 .9-.9 1h-3.1l-1-1zM61.6 28.8l1-.9h3.2l.9 .9-.9 1h-3.2zM203.8 55.9h2.4l.9 1-.9 .9h-2.4l-1-.9zM58.6 78.8h5.3l.8 .8-.8 .9h-5.3zM80.3 68.2h6.7l.9 .8-.9 .9h-6.7zM80.3 70.8h6.7l.9 .9-.9 .8h-6.7zM10.7 81.5l1-.9h3.2l.9 .9-.9 1h-3.2z"/>
<path d="M57.1 80.9h6.8l.8 .8-.8 .9h-6.8zM58.2 85.1h5.8l.8 .9-.8 .8h-5.8zM59.6 96.4h4.9l.8 .8-.8 .8h-4.9zM59.8 91.4h4.8l.8 .8-.8 .8h-4.8zM167.3 89.5l.9-1h2.4l1 1-1 .9h-2.4zM88.3 117h3.2l.9 .9-.9 1h-3.2l-.9-1zM60.1 131.7h6.8l.9 .8-.9 .9h-6.8zM62.7 134.7l1-1h3.1l1 1-1 .9h-3.1zM91.3 131.7h5.3v1.7h-5.3l-.8-.9zM91.3 133.8h5.9v1.7h-5.9l-.8-.8zM60.2 144.4h6.7l.9 .8-.9 .9h-6.7zM67.6 142.3h5l.8 .8-.8 .9h-5z"/>
<path d="M69.3 146.4h3.1l1 1-1 .9h-3.1l-1-.9zM86.2 147.4l.9-1h2.5l.9 1-.9 .9h-2.5zM87.3 142.3h4.8v1.7h-4.8l-.8-.9zM91.3 144.4h6.8v1.7h-6.8l-.8-.9zM92 140.1h2.4l1 .9-1 1h-2.4l-.9-1z"/>
</g>
<text font-size="2.1" fill="#900000" x="144.8" y="150.3">Title: VERA HDMI Card</text>
<g font-size="1.6" fill="#00f">
<text x="22.4" y="6.2">DIGITAL POWER SUPPLY 3V3</text>
<text x="144.6" y="6.3">DIGITAL POWER SUPPLY ADC 1V8</text>
<text x="185.3" y="6">ANALOG POWER SUPPLY 1V8</text>
<text x="69.3" y="29.4">IN USE LED</text>
<text x="18.7" y="77.6">ANALOG POWER SUPPLY 3V3</text>
<text x="62.6" y="152.2">10cm / 4 inches IDC F/F flat cable</text>
</g>
<g font-size="1.6" fill="#009090">
<text x="108.3" y="136.3">Commander X16 Project</text>
<text x="108.3" y="134.2">LOGO2</text>
<text x="114" y="142.1">KiCAD Logo</text>
<text x="114" y="140.1">LOGO1</text>
</g>
<g font-size="1.6" fill="#900000">
<text x="144.8" y="139.8">Gianluca Renzi</text>
<text x="144.8" y="142.3">RetroBitLab</text>
<text x="144.8" y="144.8">Sheet: /</text>
<text x="144.8" y="146.9">File: VERA-HDMI-Expansion.sch</text>
<text x="144.8" y="153.2">Size: A4</text>
<text x="144.8" y="155.4">Plotted by eeshow 3a954ac+ 20260903-09:06Z</text>
<text x="163.1" y="153.2">Date: 2026-11-04</text>
<text x="215.6" y="155.6">Id: 1/1</text>
<text x="215.6" y="153.2">Rev: 1.1</text>
</g>
<g font-size="1.4" fill="#900000">
<text x="25.6" y="1.3">1</text>
<text x="67.2" y="1.3">2</text>
<text x="108.9" y="1.3">3</text>
<text x="150.6" y="1.3">4</text>
<text x="192.2" y="1.3">5</text>
<text x="233.9" y="1.3">6</text>
<text x="60.2" y="11.6">5V</text>
<text x="66.1" y="10.7">3</text>
<text x="76.6" y="10.7">2</text>
<text x="86.3" y="11.6">1V8</text>
<text x="94.2" y="10.3">1V8</text>
<text x="143.8" y="11">1V8</text>
<text x="182.8" y="11.3">1V8</text>
<text x="11.7" y="14">3V3</text>
<text x="35.3" y="16" transform="rotate(-90 35.3 16)">1</text>
<text x="43" y="16.1" transform="rotate(-90 43 16.1)">1</text>
<text x="64" y="15.5" transform="rotate(-90 64 15.5)">2</text>
<text x="64" y="12.8" transform="rotate(-90 64 12.8)">1</text>
<text x="71.4" y="16.5" transform="rotate(-90 71.4 16.5)">1</text>
<text x="80.1" y="15.9" transform="rotate(-90 80.1 15.9)">2</text>
<text x="80.1" y="13" transform="rotate(-90 80.1 13)">1</text>
<text x="83.8" y="15.8" transform="rotate(-90 83.8 15.8)">2</text>
<text x="83.8" y="13.1" transform="rotate(-90 83.8 13.1)">1</text>
<text x="99.9" y="15" transform="rotate(-90 99.9 15)">2</text>
<text x="99.9" y="12.3" transform="rotate(-90 99.9 12.3)">1</text>
<text x="107.7" y="15.1" transform="rotate(-90 107.7 15.1)">2</text>
<text x="107.7" y="12.4" transform="rotate(-90 107.7 12.4)">1</text>
<text x="156.6" y="15.7" transform="rotate(-90 156.6 15.7)">2</text>
<text x="156.6" y="13" transform="rotate(-90 156.6 13)">1</text>
<text x="164.3" y="15.8" transform="rotate(-90 164.3 15.8)">2</text>
<text x="164.3" y="13.1" transform="rotate(-90 164.3 13.1)">1</text>
<text x="195.5" y="15.9" transform="rotate(-90 195.5 15.9)">2</text>
<text x="195.5" y="13.2" transform="rotate(-90 195.5 13.2)">1</text>
<text x="203.2" y="16" transform="rotate(-90 203.2 16)">2</text>
<text x="203.2" y="13.3" transform="rotate(-90 203.2 13.3)">1</text>
<text x="5.1" y="21.3">A</text>
<text x="35.3" y="18.7" transform="rotate(-90 35.3 18.7)">2</text>
<text x="43" y="18.8" transform="rotate(-90 43 18.8)">2</text>
<text x="234.3" y="21.3">A</text>
<text x="35.4" y="29.4" transform="rotate(-90 35.4 29.4)">1</text>
<text x="43.1" y="29.5" transform="rotate(-90 43.1 29.5)">1</text>
<text x="63" y="29.3">3V3</text>
<text x="157" y="29.1" transform="rotate(-90 157 29.1)">2</text>
<text x="157" y="26.5" transform="rotate(-90 157 26.5)">1</text>
<text x="164.7" y="29.3" transform="rotate(-90 164.7 29.3)">2</text>
<text x="164.7" y="26.6" transform="rotate(-90 164.7 26.6)">1</text>
<text x="195.9" y="29.4" transform="rotate(-90 195.9 29.4)">2</text>
<text x="195.9" y="26.7" transform="rotate(-90 195.9 26.7)">1</text>
<text x="203.7" y="29.5" transform="rotate(-90 203.7 29.5)">2</text>
<text x="203.7" y="26.8" transform="rotate(-90 203.7 26.8)">1</text>
<text x="35.4" y="32.1" transform="rotate(-90 35.4 32.1)">2</text>
<text x="43.1" y="32.2" transform="rotate(-90 43.1 32.2)">2</text>
<text x="157" y="39.7" transform="rotate(-90 157 39.7)">1</text>
<text x="164.7" y="39.8" transform="rotate(-90 164.7 39.8)">1</text>
<text x="35.5" y="45.9" transform="rotate(-90 35.5 45.9)">2</text>
<text x="35.5" y="43.2" transform="rotate(-90 35.5 43.2)">1</text>
<text x="43.2" y="46" transform="rotate(-90 43.2 46)">2</text>
<text x="43.2" y="43.3" transform="rotate(-90 43.2 43.3)">1</text>
<text x="157" y="42.4" transform="rotate(-90 157 42.4)">2</text>
<text x="164.7" y="42.5" transform="rotate(-90 164.7 42.5)">2</text>
<text x="35.4" y="59" transform="rotate(-90 35.4 59)">2</text>
<text x="35.4" y="56.3" transform="rotate(-90 35.4 56.3)">1</text>
<text x="43.1" y="59.1" transform="rotate(-90 43.1 59.1)">2</text>
<text x="43.1" y="56.4" transform="rotate(-90 43.1 56.4)">1</text>
<text x="100.8" y="59" transform="rotate(-90 100.8 59)">11</text>
<text x="102.9" y="58.8" transform="rotate(-90 102.9 58.8)">5</text>
<text x="105" y="59.2" transform="rotate(-90 105 59.2)">24</text>
<text x="107.1" y="59.2" transform="rotate(-90 107.1 59.2)">36</text>
<text x="111.9" y="59.1" transform="rotate(-90 111.9 59.1)">12</text>
<text x="114" y="59.2" transform="rotate(-90 114 59.2)">43</text>
<text x="116.1" y="59.2" transform="rotate(-90 116.1 59.2)">38</text>
<text x="118.2" y="59.2" transform="rotate(-90 118.2 59.2)">47</text>
<text x="122.5" y="59.1" transform="rotate(-90 122.5 59.1)">16</text>
<text x="124.6" y="59" transform="rotate(-90 124.6 59)">21</text>
<text x="130.4" y="59.2" transform="rotate(-90 130.4 59.2)">46</text>
<text x="132.5" y="59.1" transform="rotate(-90 132.5 59.1)">41</text>
<text x="134.7" y="58.6" transform="rotate(-90 134.7 58.6)">1</text>
<text x="139.9" y="58.8" transform="rotate(-90 139.9 58.8)">7</text>
<text x="204.2" y="57.4">5V</text>
<text x="5.2" y="63">B</text>
<text x="150.1" y="65.5">23</text>
<text x="200.7" y="65.6">1</text>
<text x="208" y="61.2" transform="rotate(-90 208 61.2)">18</text>
<text x="234.4" y="63">B</text>
<text x="94" y="68.7">34</text>
<text x="94.1" y="71.4">35</text>
<text x="150.1" y="67.7">22</text>
<text x="150.1" y="69.8">20</text>
<text x="150.2" y="71.9">19</text>
<text x="200.6" y="69.8">4</text>
<text x="200.6" y="67.7">3</text>
<text x="200.6" y="71.9">6</text>
<text x="150.2" y="76.1">17</text>
<text x="150.2" y="74">18</text>
<text x="200.6" y="74">7</text>
<text x="200.6" y="76.1">9</text>
<text x="12.1" y="82">3V3</text>
<text x="94" y="81.4">44</text>
<text x="94" y="79.3">48</text>
<text x="150.2" y="80.4">14</text>
<text x="150.2" y="78.2">15</text>
<text x="200.2" y="80.4">12</text>
<text x="200.2" y="78.2">10</text>
<text x="31.5" y="86.7" transform="rotate(-90 31.5 86.7)">2</text>
<text x="31.5" y="84" transform="rotate(-90 31.5 84)">1</text>
<text x="39.2" y="86.8" transform="rotate(-90 39.2 86.8)">2</text>
<text x="39.2" y="84.1" transform="rotate(-90 39.2 84.1)">1</text>
<text x="94.1" y="85.6">39</text>
<text x="150.5" y="86.2">8</text>
<text x="168.6" y="90">5V</text>
<text x="200.2" y="88.8">15</text>
<text x="200.2" y="84.6">13</text>
<text x="83.6" y="91.9">2</text>
<text x="86.3" y="91.9">1</text>
<text x="94.1" y="93.1">30</text>
<text x="94.1" y="95.7">33</text>
<text x="200.2" y="95.2">14</text>
<text x="200.2" y="90.9">16</text>
<text x="217" y="95.7">SH</text>
<text x="31.6" y="100.2" transform="rotate(-90 31.6 100.2)">2</text>
<text x="31.6" y="97.5" transform="rotate(-90 31.6 97.5)">1</text>
<text x="39.3" y="100.3" transform="rotate(-90 39.3 100.3)">2</text>
<text x="39.3" y="97.6" transform="rotate(-90 39.3 97.6)">1</text>
<text x="83.6" y="96.9">2</text>
<text x="86.3" y="96.9">1</text>
<text x="150.2" y="99.9">10</text>
<text x="200.2" y="97.3">19</text>
<text x="5.1" y="104.7">C</text>
<text x="94" y="105.2">37</text>
<text x="150.2" y="104.7">13</text>
<text x="150.5" y="102">9</text>
<text x="203.8" y="105.3" transform="rotate(-90 203.8 105.3)">2</text>
<text x="205.9" y="105.3" transform="rotate(-90 205.9 105.3)">5</text>
<text x="208" y="105.3" transform="rotate(-90 208 105.3)">8</text>
<text x="210.1" y="105.6" transform="rotate(-90 210.1 105.6)">11</text>
<text x="212.2" y="105.7" transform="rotate(-90 212.2 105.7)">17</text>
<text x="234.4" y="104.7">C</text>
<text x="31.7" y="113.9" transform="rotate(-90 31.7 113.9)">2</text>
<text x="31.7" y="111.2" transform="rotate(-90 31.7 111.2)">1</text>
<text x="39.4" y="111.3" transform="rotate(-90 39.4 111.3)">1</text>
<text x="86.4" y="111" transform="rotate(-90 86.4 111)">2</text>
<text x="86.4" y="108.3" transform="rotate(-90 86.4 108.3)">1</text>
<text x="111.4" y="113.8" transform="rotate(-90 111.4 113.8)">4</text>
<text x="126.2" y="113.8" transform="rotate(-90 126.2 113.8)">6</text>
<text x="128.3" y="113.8" transform="rotate(-90 128.3 113.8)">2</text>
<text x="39.4" y="114" transform="rotate(-90 39.4 114)">2</text>
<text x="88.7" y="118.5">3V3</text>
<text x="107.1" y="114.2" transform="rotate(-90 107.1 114.2)">29</text>
<text x="109.2" y="114.2" transform="rotate(-90 109.2 114.2)">28</text>
<text x="117.7" y="114.2" transform="rotate(-90 117.7 114.2)">49</text>
<text x="119.8" y="114.2" transform="rotate(-90 119.8 114.2)">45</text>
<text x="121.9" y="114.2" transform="rotate(-90 121.9 114.2)">40</text>
<text x="124.1" y="114.2" transform="rotate(-90 124.1 114.2)">27</text>
<text x="136.2" y="114.2" transform="rotate(-90 136.2 114.2)">25</text>
<text x="138.9" y="114.2" transform="rotate(-90 138.9 114.2)">26</text>
<text x="169.5" y="115.9">2</text>
<text x="172.2" y="115.9">1</text>
<text x="31.6" y="124.3" transform="rotate(-90 31.6 124.3)">1</text>
<text x="39.3" y="124.5" transform="rotate(-90 39.3 124.5)">1</text>
<text x="169.4" y="123.8">2</text>
<text x="172.1" y="123.8">1</text>
<text x="31.6" y="127" transform="rotate(-90 31.6 127)">2</text>
<text x="39.3" y="127.2" transform="rotate(-90 39.3 127.2)">2</text>
<text x="64.1" y="135.2">3V3</text>
<text x="75.9" y="134.3">4</text>
<text x="75.9" y="132.2">2</text>
<text x="75.9" y="136.4">6</text>
<text x="83.3" y="136.4">5</text>
<text x="83.3" y="134.3">3</text>
<text x="83.5" y="132.2">1</text>
<text x="75.6" y="142.8">12</text>
<text x="75.6" y="140.7">10</text>
<text x="75.9" y="138.6">8</text>
<text x="83.1" y="142.8">11</text>
<text x="83.3" y="138.6">7</text>
<text x="83.3" y="140.7">9</text>
<text x="92.4" y="141.5">5V</text>
<text x="5.2" y="146.3">D</text>
<text x="69.7" y="147.9">3V3</text>
<text x="75.6" y="144.9">14</text>
<text x="75.6" y="147">16</text>
<text x="83" y="147">15</text>
<text x="83" y="144.9">13</text>
<text x="87.6" y="147.9">5V</text>
<text x="234.4" y="146.3">D</text>
<text x="25.6" y="158.1">1</text>
<text x="67.2" y="158.1">2</text>
<text x="108.9" y="158">3</text>
<text x="150.6" y="158.1">4</text>
<text x="192.2" y="158">5</text>
<text x="233.9" y="158">6</text>
</g>
<g font-size="1.4" fill="#00f">
<text x="65.8" y="4.6">POWER SUPPLY 1V8</text>
<text x="93.6" y="6.7">DIGITAL POWER SUPPLY 1V8</text>
</g>
<g font-size="1.4" fill="#009090">
<text x="67.5" y="8.4">AMS1117-1.8</text>
<text x="68.3" y="11.6">VI</text>
<text x="71" y="6.5">U1</text>
<text x="73.2" y="11.6">VO</text>
<text x="37.5" y="16.6">C7</text>
<text x="45.3" y="16.7">C8</text>
<text x="59.7" y="14.4">C15</text>
<text x="64.5" y="17">100nF</text>
<text x="72.2" y="14.4" transform="rotate(-90 72.2 14.4)">GND</text>
<text x="78.9" y="17.5">C16</text>
<text x="84.5" y="17.3">100nF</text>
<text x="85.9" y="14.8">C17</text>
<text x="102.2" y="14.8">22uF</text>
<text x="102.2" y="12.9">C1</text>
<text x="109.9" y="15">100nF</text>
<text x="109.9" y="13">C2</text>
<text x="158.8" y="15.6">22uF</text>
<text x="158.8" y="13.7">C3</text>
<text x="166.6" y="15.7">100nF</text>
<text x="166.6" y="13.8">C4</text>
<text x="197.8" y="15.8">22uF</text>
<text x="197.8" y="13.9">C5</text>
<text x="205.5" y="15.9">100nF</text>
<text x="205.5" y="14">C6</text>
<text x="37.5" y="18.5">22uF</text>
<text x="45.3" y="18.7">100nF</text>
<text x="70.3" y="23.9">GND</text>
<text x="75.4" y="20.7">10uF-20V</text>
<text x="102.8" y="22.4">GND</text>
<text x="159.5" y="23.2">GND</text>
<text x="198.4" y="23.4">GND</text>
<text x="38.2" y="26.1">GND</text>
<text x="159.3" y="29">22uF</text>
<text x="159.3" y="27.1">C9</text>
<text x="167" y="29.1">100nF</text>
<text x="167" y="27.2">C10</text>
<text x="198.2" y="29.2">22uF</text>
<text x="198.2" y="27.3">C11</text>
<text x="205.9" y="29.3">100nF</text>
<text x="205.9" y="27.4">C12</text>
<text x="37.7" y="32">22uF</text>
<text x="37.7" y="30.1">C13</text>
<text x="45.4" y="32.1">100nF</text>
<text x="45.4" y="30.2">C14</text>
<text x="70.3" y="35.5">GREEN</text>
<text x="70.3" y="33.6">LD1</text>
<text x="38.3" y="39.6">GND</text>
<text x="70.1" y="40.7">560R</text>
<text x="70.1" y="38.8">R17</text>
<text x="159.3" y="40.3">C18</text>
<text x="159.9" y="36.6">GND</text>
<text x="167" y="40.4">C19</text>
<text x="198.8" y="36.8">GND</text>
<text x="37.7" y="45.7">22uF</text>
<text x="37.7" y="43.8">C20</text>
<text x="45.5" y="45.8">100nF</text>
<text x="45.5" y="43.9">C21</text>
<text x="67.5" y="46.2">GND</text>
<text x="159.3" y="42.3">22uF</text>
<text x="167" y="42.4">100nF</text>
<text x="38.4" y="53.3">GND</text>
<text x="159.9" y="49.8">GND</text>
<text x="204.6" y="53.6">PWR_FLAG</text>
<text x="37.7" y="58.9">22uF</text>
<text x="37.7" y="56.9">C22</text>
<text x="45.4" y="59">100nF</text>
<text x="45.4" y="57">C23</text>
<text x="94.4" y="58.4">U2</text>
<text x="101.6" y="65.6" transform="rotate(-90 101.6 65.6)">DVDD33</text>
<text x="103.7" y="65.6" transform="rotate(-90 103.7 65.6)">DVDD33</text>
<text x="105.9" y="65.6" transform="rotate(-90 105.9 65.6)">DVDD33</text>
<text x="108" y="65.6" transform="rotate(-90 108 65.6)">DVDD33</text>
<text x="112.7" y="65.6" transform="rotate(-90 112.7 65.6)">AVDD33</text>
<text x="114.9" y="65.6" transform="rotate(-90 114.9 65.6)">AVDD33</text>
<text x="117" y="65.6" transform="rotate(-90 117 65.6)">AVDD33</text>
<text x="119.1" y="65.6" transform="rotate(-90 119.1 65.6)">AVDD33</text>
<text x="123.3" y="65.6" transform="rotate(-90 123.3 65.6)">AVDD18</text>
<text x="125.4" y="65.6" transform="rotate(-90 125.4 65.6)">AVDD18</text>
<text x="140.8" y="65.6" transform="rotate(-90 140.8 65.6)">DVDD18</text>
<text x="208.8" y="64.5" transform="rotate(-90 208.8 64.5)">+5V</text>
<text x="38.3" y="66.4">GND</text>
<text x="70.6" y="67.5">GND</text>
<text x="89.2" y="68">100R</text>
<text x="90.1" y="66.5">R1</text>
<text x="96.7" y="69.5">HSIN</text>
<text x="131.2" y="69.3" transform="rotate(-90 131.2 69.3)">AVDD18_ADC</text>
<text x="133.3" y="69.3" transform="rotate(-90 133.3 69.3)">AVDD18_ADC</text>
<text x="135.4" y="69.3" transform="rotate(-90 135.4 69.3)">AVDD18_ADC</text>
<text x="143.7" y="68.5">HDTX2N</text>
<text x="143.7" y="70.6">HDTX1P</text>
<text x="143.7" y="66.4">HDTX2P</text>
<text x="202.4" y="66.4">D2+</text>
<text x="202.4" y="68.5">D2-</text>
<text x="202.4" y="70.6">D1+</text>
<text x="67.8" y="77">75R</text>
<text x="68.3" y="75.1">R3</text>
<text x="72.8" y="77">75R</text>
<text x="73.4" y="75.2">R4</text>
<text x="78.3" y="77">75R</text>
<text x="78.6" y="75.1">R5</text>
<text x="89.3" y="73.8">100R</text>
<text x="90.1" y="75.4">R2</text>
<text x="96.7" y="72.2">VSIN</text>
<text x="143.7" y="77">HDTX0N</text>
<text x="143.7" y="72.7">HDTX1N</text>
<text x="143.7" y="74.8">HDTX0P</text>
<text x="202.4" y="72.7">D1-</text>
<text x="202.4" y="74.8">D0+</text>
<text x="202.4" y="77">D0-</text>
<text x="96.7" y="82.2">GIN</text>
<text x="96.7" y="80.1">RIN</text>
<text x="143.4" y="81.2">HDTXCN</text>
<text x="143.5" y="79.1">HDTXCP</text>
<text x="193.3" y="84">TP1</text>
<text x="202.4" y="79.1">CK+</text>
<text x="202.4" y="81.2">CK-</text>
<text x="217.4" y="82.3">J1</text>
<text x="33.7" y="86.6">22uF</text>
<text x="33.7" y="84.7">C24</text>
<text x="41.5" y="86.7">100nF</text>
<text x="41.5" y="84.8">C25</text>
<text x="96.7" y="86.5">BIN</text>
<text x="121.1" y="85.8">MS9288C</text>
<text x="146.2" y="87">HPD</text>
<text x="191.8" y="86.9">TestPoint</text>
<text x="202.4" y="85.4">CEC</text>
<text x="202.4" y="89.7">SCL</text>
<text x="217.4" y="84.2">CONN_HDMI_A</text>
<text x="34.3" y="94.2">GND</text>
<text x="67.5" y="94.3">10K</text>
<text x="67.7" y="91.5">R6</text>
<text x="80.2" y="94.3">470nF</text>
<text x="84.2" y="95.4">C26</text>
<text x="96.7" y="93.9">ALIN</text>
<text x="202.4" y="91.8">SDA</text>
<text x="33.8" y="100">22uF</text>
<text x="33.8" y="98.1">C28</text>
<text x="41.6" y="100.2">100nF</text>
<text x="41.6" y="98.2">C29</text>
<text x="67.3" y="99.4">10K</text>
<text x="67.5" y="96.2">R9</text>
<text x="73.4" y="101.4">R11</text>
<text x="78.6" y="101.4">R12</text>
<text x="80.2" y="99.3">470nF</text>
<text x="84.1" y="100.4">C27</text>
<text x="96.7" y="96.6">ARIN</text>
<text x="143.4" y="100.8">DDCSCL</text>
<text x="153.9" y="98.6">100R</text>
<text x="154.2" y="96.6">R10</text>
<text x="164.8" y="98.5">2K7</text>
<text x="164.8" y="96.5">R7</text>
<text x="170.4" y="98.5">2K7</text>
<text x="170.4" y="96.5">R8</text>
<text x="202.4" y="96">UTILITY</text>
<text x="202.4" y="98.1">HPD</text>
<text x="214.6" y="96.5">SH</text>
<text x="34.5" y="107.6">GND</text>
<text x="73.4" y="103.3">10K</text>
<text x="78.6" y="103.3">10K</text>
<text x="83.3" y="103">PWR_FLAG</text>
<text x="96.7" y="106.1">VREF</text>
<text x="143.3" y="102.9">DDCSDA</text>
<text x="144.1" y="105.5">SWREF</text>
<text x="154.8" y="103.9">100R</text>
<text x="156.2" y="107.4">R14</text>
<text x="159.2" y="104.7">R13</text>
<text x="204.6" y="103.5" transform="rotate(-90 204.6 103.5)">D2S</text>
<text x="206.7" y="103.5" transform="rotate(-90 206.7 103.5)">D1S</text>
<text x="208.8" y="103.5" transform="rotate(-90 208.8 103.5)">D0S</text>
<text x="210.9" y="103.5" transform="rotate(-90 210.9 103.5)">CKS</text>
<text x="213.1" y="103.5" transform="rotate(-90 213.1 103.5)">GND</text>
<text x="34" y="113.8">22uF</text>
<text x="34" y="111.9">C31</text>
<text x="41.7" y="113.9">100nF</text>
<text x="41.7" y="112">C32</text>
<text x="73.4" y="110.2">GND</text>
<text x="88.7" y="110.8">100nF</text>
<text x="88.7" y="108.9">C30</text>
<text x="108" y="111.6" transform="rotate(-90 108 111.6)">SDA</text>
<text x="110.1" y="111.6" transform="rotate(-90 110.1 111.6)">SCL</text>
<text x="112.2" y="111.6" transform="rotate(-90 112.2 111.6)">MCUSEL</text>
<text x="118.5" y="111.6" transform="rotate(-90 118.5 111.6)">THERMAL_GND</text>
<text x="120.7" y="111.6" transform="rotate(-90 120.7 111.6)">GND</text>
<text x="122.8" y="111.6" transform="rotate(-90 122.8 111.6)">GND</text>
<text x="124.9" y="111.6" transform="rotate(-90 124.9 111.6)">GND</text>
<text x="127" y="111.6" transform="rotate(-90 127 111.6)">GND</text>
<text x="129.1" y="111.6" transform="rotate(-90 129.1 111.6)">GND</text>
<text x="137.1" y="111.6" transform="rotate(-90 137.1 111.6)">XTALI</text>
<text x="139.7" y="111.6" transform="rotate(-90 139.7 111.6)">XTALO</text>
<text x="156.2" y="109.4">1K</text>
<text x="169.9" y="112.9">C35</text>
<text x="208" y="112.8">GND</text>
<text x="26.8" y="119.5">PWR_FLAG</text>
<text x="37.3" y="119.8">GND</text>
<text x="85.4" y="115.7">GND</text>
<text x="99.5" y="117">R15</text>
<text x="99.9" y="119.8">2K7</text>
<text x="153.6" y="114.8">GND</text>
<text x="158.9" y="115.6">24.576Mhz</text>
<text x="161.1" y="118.2">Y1</text>
<text x="165" y="117.8" transform="rotate(-90 165 117.8)">1</text>
<text x="169.9" y="114.2">22pF</text>
<text x="33.8" y="125">C33</text>
<text x="41.6" y="125.1">C34</text>
<text x="99.6" y="122.4">R16</text>
<text x="100" y="125.7">2K7</text>
<text x="122" y="122.8">GND</text>
<text x="158" y="121.8" transform="rotate(-90 158 121.8)">GND</text>
<text x="165" y="123.2" transform="rotate(-90 165 123.2)">3</text>
<text x="166.5" y="125.5">22pF</text>
<text x="169.7" y="122.2">C36</text>
<text x="181.7" y="121.6" transform="rotate(-90 181.7 121.6)">GND</text>
<text x="33.8" y="126.9">22uF</text>
<text x="41.6" y="127">100nF</text>
<text x="79.3" y="130.4">J2</text>
<text x="34.5" y="134.5">GND</text>
<text x="60" y="137.4">GND</text>
<text x="14.5" y="141.7">MountingHole</text>
<text x="14.5" y="139.9">H1</text>
<text x="14.6" y="144">H2</text>
<text x="96.4" y="139.3">GND</text>
<text x="14.6" y="145.7">MountingHole</text>
<text x="14.8" y="149.3">MountingHole</text>
<text x="14.8" y="147.5">H3</text>
<text x="15" y="153">MountingHole</text>
<text x="15" y="151.3">H4</text>
</g>
<g font-size="1.4">
<text x="108.8" y="9.4">DVDD18</text>
<text x="165.5" y="10.1">AVDD18_ADC_0</text>
<text x="204.4" y="10.3">AVDD18_0</text>
<text x="44.6" y="13">DVDD33_0</text>
<text x="119.4" y="22.6">AVDD18_ADC_2</text>
<text x="165.9" y="23.5">AVDD18_ADC_1</text>
<text x="204.8" y="23.7">AVDD18_1</text>
<text x="44.3" y="26.5">DVDD33_1</text>
<text x="119.3" y="27.2">AVDD18_ADC_0</text>
<text x="119.6" y="24.9">AVDD18_ADC_1</text>
<text x="103.6" y="34.5">AVDD33_3</text>
<text x="115.1" y="32.7">AVDD18_0</text>
<text x="115.3" y="30.4">AVDD18_1</text>
<text x="44.3" y="40.2">DVDD33_2</text>
<text x="103.5" y="41.5">AVDD33_0</text>
<text x="103.6" y="36.9">AVDD33_2</text>
<text x="103.8" y="39.3">AVDD33_1</text>
<text x="165.9" y="36.7">AVDD18_ADC_2</text>
<text x="92.5" y="47.7">DVDD33_3</text>
<text x="44.4" y="53.4">DVDD33_3</text>
<text x="92.5" y="50">DVDD33_2</text>
<text x="92.8" y="52.4">DVDD33_1</text>
<text x="141.3" y="53.1">DVDD18</text>
<text x="92.4" y="54.6">DVDD33_0</text>
<text x="41.8" y="81.1">AVDD33_0</text>
<text x="42" y="94.5">AVDD33_1</text>
<text x="42.3" y="108.3">AVDD33_2</text>
<text x="42.9" y="121.4">AVDD33_3</text>
</g>
<g font-size="1.3">
<text x="192.6" y="88.7">DDC_SCL</text>
<text x="192.5" y="90.8">DDC_SDA</text>
<text x="173.4" y="101.9">DDC_SDA</text>
<text x="173.5" y="99.8">DDC_SCL</text>
</g>
<g font-size="1.1" fill="#009090">
<text x="14.5" y="11.5">FB080590R100MHZ850mA</text>
<text x="144.4" y="8.8">FB080590R100MHZ850mA</text>
<text x="150" y="11.9">L1</text>
<text x="183.3" y="9">FB080590R100MHZ850mA</text>
<text x="20" y="14.9">L3</text>
<text x="188.8" y="12.1">L2</text>
<text x="13.8" y="79.7">FB080590R100MHZ850mA</text>
<text x="19.9" y="83">L4</text>
</g>
<g font-size="1.1" fill="#00f">
<text x="165.8" y="60.9">DESIGN NOTE:</text>
<text x="165.8" y="61.9">All differential pairs are 100R of impedance</text>
</g>
<g font-size="1.1">
<text x="174.7" y="65.5">HDMI_TX2+</text>
<text x="174.7" y="67.6">HDMI_TX2-</text>
<text x="174.7" y="69.7">HDMI_TX1+</text>
<text x="174.7" y="71.8">HDMI_TX1-</text>
<text x="174.7" y="73.9">HDMI_TX0+</text>
<text x="174.7" y="76">HDMI_TX0-</text>
<text x="174.6" y="78.2">HDMI_TXC+</text>
<text x="174.6" y="80.3">HDMI_TXC-</text>
</g>
<g font-size="1.1" fill="#900000">
<text x="80.7" y="69.4">VGAHSYNC</text>
<text x="80.7" y="72.1">VGAVSYNC</text>
<text x="57.5" y="82.1">VGAGREEN</text>
<text x="59" y="80">VGARED</text>
<text x="58.6" y="86.4">VGABLUE</text>
<text x="60.2" y="92.6">AUDIOL</text>
<text x="60" y="97.6">AUDIOR</text>
<text x="60.6" y="132.9">VGAGREEN</text>
<text x="91.8" y="132.9">VGARED</text>
<text x="91.8" y="135.1">VGABLUE</text>
<text x="68" y="143.5">AUDIOR</text>
<text x="87.8" y="143.5">AUDIOL</text>
<text x="60.6" y="145.6">VGAVSYNC</text>
<text x="91.8" y="145.6">VGAHSYNC</text>
</g>
<g font-size=".8" fill="#009090">
<text x="161.3" y="119.9">GND</text>
<text x="167.6" y="119.9">GND</text>
</g>
</svg>
